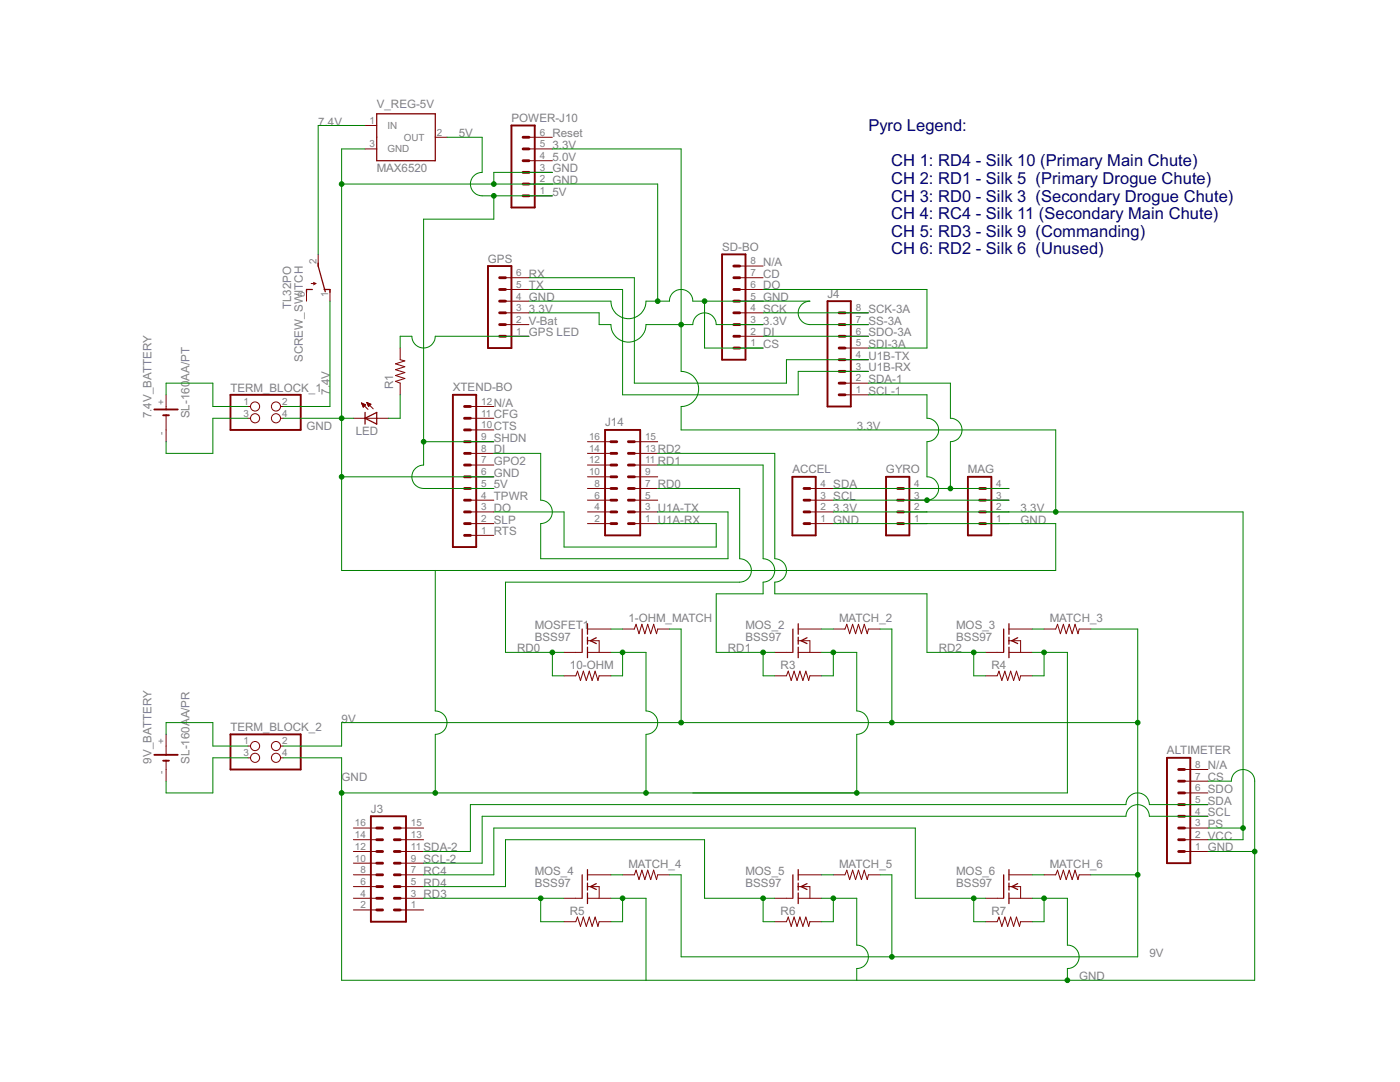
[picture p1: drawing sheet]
<svg xmlns="http://www.w3.org/2000/svg" width="279mm" height="216mm" viewBox="0 0 279 216" stroke-linecap="round" stroke-linejoin="round" font-family="sans-serif">
<g fill="none" stroke="#800000" stroke-width=".38">
<path d="M102.1 25h4.6v16.4h-4.6zM97.4 53.1h4.7v16.3h-4.7zM144.1 50.8h4.7v21h-4.7zM46 78.8h14v7h-14zM90.4 78.8h4.6v30.4h-4.6zM165.1 60.1h4.7v21h-4.7zM30.8 81.7h4.7M32.6 82.9h1.1M120.8 85.8h7v21h-7zM158.1 95.1h4.7v11.7h-4.7zM176.8 95.1h4.7v11.7h-4.7zM193.2 95.1h4.6v11.7h-4.6z"/>
<path d="M30.8 150.6h4.7M32.6 151.8h1.1M46 146.5h14v7h-14zM232.9 151.2h4.7v21h-4.7zM74 162.9h7v21h-7z"/>
</g>
<g fill="none" stroke="#800000" stroke-width=".2">
<path d="M72.9 29.7h2.3M72.9 25h2.3M86.9 27.4h2.3M105.6 39.1h4.6M105.6 36.7h4.6M105.6 34.4h4.6M105.6 32.1h4.6M105.6 29.7h4.6M105.6 27.4h4.6M61.2 57.8v2.3M62.1 56.6h.9M62.6 56.3l.4 .3"/>
<path d="M63 56.6l-.4 .2M63.5 50.8v2.3M65.8 57.8v2.3M100.9 57.8h4.7M100.9 55.4h4.7M147.6 57.8h4.7M147.6 55.4h4.7M147.6 53.1h4.7M33.1 78.8v2.9M79.9 69.4v2.4l.9 .2-1.9 .6 1.9 .6-1.9 .6 1.9 .5-1.9 .6 1.9 .6-1.9 .6 1 .4v2.3M100.9 67.1h4.7M100.9 64.8h4.7"/>
<path d="M100.9 62.4h4.7M100.9 60.1h4.7M147.6 67.1h4.7M147.6 64.8h4.7M147.6 62.4h4.7M147.6 60.1h4.7M147.6 69.4h4.7M168.6 67.1h4.7M168.6 64.8h4.7M168.6 62.4h4.7M168.6 69.4h4.7M168.6 78.8h4.7"/>
<path d="M168.6 76.5h4.7M168.6 74.1h4.7M168.6 71.8h4.7M33.1 82.9v5.2M49.5 83.5h.5M49.5 81.1h.5M56 83.5h.5M56 81.1h.5M70.5 83.5h7M72.2 80.4l1.2 1.3M72.2 80.4l.8 .4M72.2 80.4l.3 .8"/>
<path d="M72.2 80.5h.1M72.2 80.6h.3M72.3 80.7h.5M72.3 80.8h.7M72.3 80.9h.5M72.4 81h.3M72.5 81.1h.1M72.5 81.2h.1M73 80.8l-.5 .4M73.2 80.3l1.3 1.3M73.2 80.3l.8 .3-.4 .5M73.2 80.3l.4 .8"/>
<path d="M73.2 80.3h.1M73.3 80.5h.3M73.3 80.6h.5M73.4 80.7h.6M73.4 80.8h.5M73.5 80.9h.3M73.5 81h.2M73.6 81.1h.1M93.9 83.5h4.7M93.9 81.1h4.7M93.9 99.8h4.7M93.9 97.5h4.7"/>
<path d="M93.9 95.1h4.7M93.9 92.8h4.7M93.9 90.5h4.7M93.9 88.1h4.7M93.9 85.8h4.7M117.2 99.8h4.7M117.2 97.5h4.7M117.2 95.1h4.7M117.2 92.8h4.7M117.2 90.5h4.7M117.2 88.1h4.7M126.6 99.8h4.7"/>
<path d="M126.6 97.5h4.7M126.6 95.1h4.7M126.6 92.8h4.7M126.6 90.5h4.7M126.6 88.1h4.7M161.6 99.8h4.7M161.6 97.5h4.7M180.3 99.8h4.7M180.3 97.5h4.7M196.7 99.8h4.7M196.7 97.5h4.7M93.9 104.5h4.7"/>
<path d="M93.9 102.2h4.7M93.9 106.8h4.7M117.2 104.5h4.7M117.2 102.2h4.7M126.6 104.5h4.7M126.6 102.2h4.7M161.6 104.5h4.7M161.6 102.2h4.7M180.3 104.5h4.7M180.3 102.2h4.7M196.7 104.5h4.7M196.7 102.2h4.7"/>
<path d="M112.6 130.2h3.5M112.6 134.9h2.3l.4-1 .5 1.9 .6-1.9 .6 1.9 .6-1.9 .6 1.9 .6-1.9 .5 1.9 .3-.9h2.3M117.2 130.2h4.7M117.2 127.8h2.4v2.4M117.2 125.5h4.7M124.2 125.5h2.4l.3-.9 .6 1.8 .6-1.8 .6 1.8 .6-1.8 .6 1.8 .6-1.8 .5 1.8 .3-.9h2.3M154.6 130.2h3.6M154.6 134.9h2.4l.3-1 .6 1.9 .6-1.9 .6 1.9 .5-1.9 .6 1.9 .6-1.9 .6 1.9 .2-.9h2.4M159.3 130.2h4.7M159.3 127.8h2.3v2.4M159.3 125.5h4.7M166.3 125.5h2.3l.4-.9 .6 1.8 .6-1.8 .6 1.8 .5-1.8 .6 1.8 .6-1.8 .6 1.8 .2-.9h2.3"/>
<path d="M196.7 130.2h3.5M196.7 134.9h2.3l.4-1 .5 1.9 .6-1.9 .6 1.9 .6-1.9 .6 1.9 .6-1.9 .6 1.9 .2-.9h2.3M201.4 130.2h4.6M201.4 127.8h2.3v2.4M201.4 125.5h4.6M208.4 125.5h2.3l.4-.9 .5 1.8 .6-1.8 .6 1.8 .6-1.8 .6 1.8 .5-1.8 .6 1.8 .3-.9h2.3M33.1 146.5v4.1M33.1 151.8v4.1M49.5 148.9h.5M49.5 151.2h.5M56 148.9h.5M56 151.2h.5"/>
<path d="M236.4 158.2h4.7M236.4 155.9h4.7M236.4 153.5h4.7M70.5 169.9h4.7M70.5 167.6h4.7M70.5 165.2h4.7M70.5 179.2h4.7M70.5 176.9h4.7M70.5 174.6h4.7M70.5 172.2h4.7M79.9 169.9h4.6M79.9 167.6h4.6"/>
<path d="M79.9 165.2h4.6M79.9 179.2h4.6M79.9 176.9h4.6M79.9 174.6h4.6M79.9 172.2h4.6M112.6 179.2h3.5M117.2 176.9h2.4v2.3M117.2 179.2h4.7M117.2 174.6h4.7M124.2 174.6h2.4l.3-1 .6 1.9 .6-1.9 .6 1.9 .6-1.9 .6 1.9 .6-1.9 .5 1.9 .3-.9h2.3M154.6 179.2h3.6M159.3 176.9h2.3v2.3"/>
<path d="M159.3 179.2h4.7M159.3 174.6h4.7M166.3 174.6h2.3l.4-1 .6 1.9 .6-1.9 .6 1.9 .5-1.9 .6 1.9 .6-1.9 .6 1.9 .2-.9h2.3M196.7 179.2h3.5M201.4 176.9h2.3v2.3M201.4 179.2h4.6M201.4 174.6h4.6M208.4 174.6h2.3l.4-1 .5 1.9 .6-1.9 .6 1.9 .6-1.9 .6 1.9 .5-1.9 .6 1.9 .3-.9h2.3M236.4 169.9h4.7M236.4 167.6h4.7M236.4 165.2h4.7M236.4 162.9h4.7"/>
<path d="M236.4 160.5h4.7M70.5 181.6h4.7M79.9 181.6h4.6M112.6 183.9h2.3l.4-.9 .5 1.8 .6-1.8 .6 1.8 .6-1.8 .6 1.8 .6-1.8 .5 1.8 .3-.9h2.3M154.6 183.9h2.4l.3-.9 .6 1.8 .6-1.8 .6 1.8 .5-1.8 .6 1.8 .6-1.8 .6 1.8 .2-.9h2.4M196.7 183.9h2.3l.4-.9 .5 1.8 .6-1.8 .6 1.8 .6-1.8 .6 1.8 .6-1.8 .6 1.8 .2-.9h2.3"/>
<circle cx="50.9" cy="83.5" r=".91"/>
<circle cx="50.9" cy="81.1" r=".91"/>
<circle cx="55.1" cy="83.5" r=".91"/>
<circle cx="55.1" cy="81.1" r=".91"/>
<circle cx="50.9" cy="151.2" r=".91"/>
<circle cx="50.9" cy="148.9" r=".91"/>
<circle cx="55.1" cy="151.2" r=".91"/>
<circle cx="55.1" cy="148.9" r=".91"/>
</g>
<g fill="none" stroke="#800000" stroke-width=".25">
<path d="M75.2 22.7h11.7v9.4h-11.7zM62.3 57.8h-1.1v.5M63.5 52.5v.6l1.4 5.1M64.7 57.8h1.1v.5M72.9 83.5l2.3-1.2v2.3zM72.9 82.3v2.3M116.2 125.5v4.7M117.2 124.5v2.1M117.2 127.1v1.4M117.2 129.1v2.1M119 127.3l-1.2 .5 1.2 .6M158.2 125.5v4.7"/>
<path d="M159.3 124.5v2.1M159.3 127.1v1.4M159.3 129.1v2.1M161.1 127.3l-1.2 .5 1.2 .6M200.3 125.5v4.7M201.4 124.5v2.1M201.4 127.1v1.4M201.4 129.1v2.1M203.1 127.3l-1.2 .5 1.2 .6M116.2 174.6v4.6M117.2 173.5v2.1M117.2 176.2v1.4"/>
<path d="M117.2 178.2v2.1M119 176.3l-1.2 .6 1.2 .6M158.2 174.6v4.6M159.3 173.5v2.1M159.3 176.2v1.4M159.3 178.2v2.1M161.1 176.3l-1.2 .6 1.2 .6M200.3 174.6v4.6M201.4 173.5v2.1M201.4 176.2v1.4M201.4 178.2v2.1M203.1 176.3l-1.2 .6 1.2 .6"/>
</g>
<g fill="none" stroke="#800000" stroke-width=".57">
<path d="M104.4 34.4h1.2M104.4 36.7h1.2M104.4 39.1h1.2M104.4 29.7h1.2M104.4 32.1h1.2M104.4 27.4h1.2M99.7 57.8h1.2M99.7 55.4h1.2M146.5 57.8h1.1M146.5 55.4h1.1M146.5 53.1h1.1M99.7 62.4h1.2"/>
<path d="M99.7 64.8h1.2M99.7 67.1h1.2M99.7 60.1h1.2M146.5 62.4h1.1M146.5 64.8h1.1M146.5 67.1h1.1M146.5 60.1h1.1M146.5 69.4h1.1M167.5 62.4h1.1M167.5 64.8h1.1M167.5 67.1h1.1M167.5 69.4h1.1"/>
<path d="M167.5 74.1h1.1M167.5 76.5h1.1M167.5 78.8h1.1M167.5 71.8h1.1M92.7 99.8h1.2M92.7 95.1h1.2M92.7 97.5h1.2M92.7 88.1h1.2M92.7 90.5h1.2M92.7 92.8h1.2M92.7 85.8h1.2M92.7 81.1h1.2"/>
<path d="M92.7 83.5h1.2M121.9 99.8h1.2M121.9 95.1h1.2M121.9 97.5h1.2M121.9 88.1h1.2M121.9 90.5h1.2M121.9 92.8h1.2M125.4 99.8h1.2M125.4 95.1h1.2M125.4 97.5h1.2M125.4 88.1h1.2M125.4 90.5h1.2"/>
<path d="M125.4 92.8h1.2M160.5 99.8h1.1M160.5 97.5h1.1M179.2 99.8h1.1M179.2 97.5h1.1M195.5 99.8h1.2M195.5 97.5h1.2M92.7 102.2h1.2M92.7 104.5h1.2M92.7 106.8h1.2M121.9 102.2h1.2M121.9 104.5h1.2"/>
<path d="M125.4 102.2h1.2M125.4 104.5h1.2M160.5 102.2h1.1M160.5 104.5h1.1M179.2 102.2h1.1M179.2 104.5h1.1M195.5 102.2h1.2M195.5 104.5h1.2M235.2 153.5h1.2M235.2 155.9h1.2M235.2 158.2h1.2M75.2 165.2h1.1"/>
<path d="M75.2 167.6h1.1M75.2 169.9h1.1M75.2 176.9h1.1M75.2 179.2h1.1M75.2 172.2h1.1M75.2 174.6h1.1M78.7 165.2h1.2M78.7 167.6h1.2M78.7 169.9h1.2M78.7 176.9h1.2M78.7 179.2h1.2M78.7 172.2h1.2"/>
<path d="M78.7 174.6h1.2M235.2 165.2h1.2M235.2 167.6h1.2M235.2 169.9h1.2M235.2 160.5h1.2M235.2 162.9h1.2M75.2 181.6h1.1M78.7 181.6h1.2"/>
</g>
<g fill="none" stroke="#008000" stroke-width=".2">
<path d="M68.2 36.7h63.1v23.4M72.9 25h-9.4v25.8M72.9 29.7h-4.7v84.1h142.5v-9.3h-44.4M89.2 27.4h7v7a2.34 2.34 0 0 0-2.3 2.3 2.34 2.34 0 0 0 2.3 2.4h14M98.6 39.1v4.6h-14.1v49.1a2.34 2.34 0 0 0-2.3 2.3 2.34 2.34 0 0 0 2.3 2.4h14.1M110.2 29.7h25.7v44.4a3.5 3.5 0 0 1 3.5 3.5 3.5 3.5 0 0 1-3.5 3.5v4.7h74.8v16.4M110.2 34.4h-11.6v2.3M105.6 57.8h18.6v21h35.1v-4.7h14M105.6 55.4h21v21.1h30.4v-4.7h16.3M152.3 57.8h32.7v11.6h-11.7M33.1 78.8v-2.3h9.4v4.6h7M65.8 60.1v21h-9.3"/>
<path d="M79.9 78.8v4.7h-2.4M105.6 60.1h16.3a3.5 3.5 0 0 0 3.5 3.5 3.5 3.5 0 0 0 3.5-3.5h4.7a2.33 2.33 0 0 1 2.3-2.3 2.33 2.33 0 0 1 2.4 2.3h23.3a2.34 2.34 0 0 0-2.3 2.3 2.34 2.34 0 0 0 2.3 2.4h11.7M105.6 62.4h14v2.4h2.3a3.5 3.5 0 0 0 3.5 3.5 3.5 3.5 0 0 0 3.5-3.5h9.4a2.34 2.34 0 0 1 2.3-2.4 2.34 2.34 0 0 1 2.3 2.4h9.4M105.6 67.1h-18.7a2.34 2.34 0 0 1-2.4 2.3 2.34 2.34 0 0 1-2.3-2.3h-2.3v2.3M140.6 60.1v9.3h11.7M152.3 62.4h21M152.3 67.1h21M173.3 76.5h16.4v7a2.34 2.34 0 0 1 2.3 2.3 2.34 2.34 0 0 1-2.3 2.3v9.4M173.3 78.8h11.7v4.7a2.34 2.34 0 0 1 2.3 2.3 2.34 2.34 0 0 1-2.3 2.3v7a2.33 2.33 0 0 1 2.3 2.4 2.33 2.33 0 0 1-2.3 2.3M49.5 83.5h-7v7h-9.4v-2.4M56.5 83.5h14M68.2 95.1h30.4"/>
<path d="M84.5 88.1h14.1M98.6 90.5h9.3v9.3a2.34 2.34 0 0 1 2.3 2.3 2.34 2.34 0 0 1-2.3 2.4v7h37.4v-9.3h-14M131.3 97.5h16.3v14a2.34 2.34 0 0 1 2.3 2.3 2.34 2.34 0 0 1-2.3 2.4h-46.7v14h11.7M131.3 90.5h23.3v21a2.34 2.34 0 0 1 2.4 2.3 2.34 2.34 0 0 1-2.4 2.4v2.3h30.4v11.7h11.7M131.3 92.8h21v18.7a2.34 2.34 0 0 1 2.3 2.3 2.34 2.34 0 0 1-2.3 2.4v2.3h-9.4v11.7h11.7M166.3 97.5h35.1M166.3 99.8h35.1M86.9 113.8v28.1a2.34 2.34 0 0 1 2.3 2.3 2.34 2.34 0 0 1-2.3 2.3v11.7M98.6 102.2h14v7h30.3v-4.7h-11.6M166.3 102.2h81.8v65.4h-7M110.2 130.2v4.7h2.4M121.9 130.2h7v11.7a2.34 2.34 0 0 1 2.4 2.3 2.34 2.34 0 0 1-2.4 2.3v11.7"/>
<path d="M121.9 125.5h2.3M124.2 130.2v4.7h-2.3M133.6 125.5h2.3v18.7M152.3 130.2v4.7h2.3M164 130.2h7v11.7a2.34 2.34 0 0 1 2.3 2.3 2.34 2.34 0 0 1-2.3 2.3v11.7M164 125.5h2.3M166.3 130.2v4.7h-2.3M175.6 125.5h2.4v18.7M194.3 130.2v4.7h2.4M206 130.2h7v28h-144.8M206 125.5h2.4M208.4 130.2v4.7h-2.4"/>
<path d="M217.7 125.5h9.4v65.4h-91.2v-16.3h-2.3M33.1 146.5v-2.3h9.4v4.7h7M49.5 151.2h-7v7h-9.4v-2.3M56.5 151.2h11.7v44.4h182.2v-39.7a2.33 2.33 0 0 0-2.3-2.4 2.33 2.33 0 0 0-2.4 2.4h-4.6M227.1 144.2h-158.9v4.7h-11.7M84.5 174.6h14.1v-9.4h84.1v14h14M84.5 179.2h28.1M84.5 176.9h16.4v-9.3h39.7v11.6h14M107.9 179.2v4.7h4.7M121.9 179.2h7v16.4M121.9 174.6h2.3M124.2 179.2v4.7h-2.3"/>
<path d="M152.3 179.2v4.7h2.3M164 179.2h7v9.4a2.33 2.33 0 0 1 2.3 2.3 2.33 2.33 0 0 1-2.3 2.4v2.3M164 174.6h2.3M166.3 179.2v4.7h-2.3M175.6 174.6h2.4v16.3M194.3 179.2v4.7h2.4M206 179.2h7v9.4a2.33 2.33 0 0 1 2.4 2.3 2.33 2.33 0 0 1-2.4 2.4v2.3M206 174.6h2.4M208.4 179.2v4.7h-2.4M217.7 174.6h9.4M241.1 162.9h-11.7a2.34 2.34 0 0 0-2.4-2.4 2.34 2.34 0 0 0-2.3 2.4h-128.5v9.3h-11.7M241.1 160.5h-11.7a2.34 2.34 0 0 0-2.4-2.3 2.34 2.34 0 0 0-2.3 2.3h-130.8v9.4h-9.4"/>
<path d="M241.1 169.9h9.3M241.1 165.2h7"/>
</g>
<g fill="#008000" stroke="#008000" stroke-width=".2">
<circle cx="68.2" cy="83.5" r=".47"/>
<circle cx="68.2" cy="36.7" r=".47"/>
<circle cx="98.6" cy="36.7" r=".47"/>
<circle cx="68.2" cy="95.1" r=".47"/>
<circle cx="166.3" cy="130.2" r=".47"/>
<circle cx="171" cy="158.2" r=".47"/>
<circle cx="208.4" cy="130.2" r=".47"/>
<circle cx="124.2" cy="130.2" r=".47"/>
<circle cx="86.9" cy="158.2" r=".47"/>
<circle cx="128.9" cy="158.2" r=".47"/>
<circle cx="68.2" cy="158.2" r=".47"/>
<circle cx="208.4" cy="179.2" r=".47"/>
<circle cx="166.3" cy="179.2" r=".47"/>
<circle cx="124.2" cy="179.2" r=".47"/>
<circle cx="213" cy="195.6" r=".47"/>
<circle cx="250.4" cy="169.9" r=".47"/>
<circle cx="131.3" cy="60.1" r=".47"/>
<circle cx="140.6" cy="60.1" r=".47"/>
<circle cx="210.7" cy="102.2" r=".47"/>
<circle cx="248.1" cy="165.2" r=".47"/>
<circle cx="135.9" cy="64.8" r=".47"/>
<circle cx="189.7" cy="97.5" r=".47"/>
<circle cx="185" cy="99.8" r=".47"/>
<circle cx="110.2" cy="130.2" r=".47"/>
<circle cx="194.3" cy="130.2" r=".47"/>
<circle cx="178" cy="144.2" r=".47"/>
<circle cx="135.9" cy="144.2" r=".47"/>
<circle cx="178" cy="190.9" r=".47"/>
<circle cx="227.1" cy="174.6" r=".47"/>
<circle cx="227.1" cy="144.2" r=".47"/>
<circle cx="152.3" cy="130.2" r=".47"/>
<circle cx="194.3" cy="179.2" r=".47"/>
<circle cx="152.3" cy="179.2" r=".47"/>
<circle cx="107.9" cy="179.2" r=".47"/>
<circle cx="84.5" cy="88.1" r=".47"/>
<circle cx="98.6" cy="39.1" r=".47"/>
</g>
<g font-size="3.7" fill="#000080">
<text x="173.3" y="26.2">Pyro Legend:</text>
<text x="177.9" y="33.2">CH 1: RD4 - Silk 10 (Primary Main Chute)</text>
<text x="177.9" y="36.7">CH 2: RD1 - Silk 5 (Primary Drogue Chute)</text>
<text x="177.9" y="40.2">CH 3: RD0 - Silk 3 (Secondary Drogue Chute)</text>
<text x="177.9" y="43.7">CH 4: RC4 - Silk 11 (Secondary Main Chute)</text>
<text x="177.9" y="47.2">CH 5: RD3 - Silk 9 (Commanding)</text>
<text x="177.9" y="50.7">CH 6: RD2 - Silk 6 (Unused)</text>
</g>
<g font-size="2.6" fill="#808080">
<text x="75.2" y="21.5">V_REG-5V</text>
<text x="63.5" y="25">7.4V</text>
<text x="91.5" y="27.4">5V</text>
<text x="102.1" y="24.3">POWER-J10</text>
<text x="110.2" y="27.4">Reset</text>
<text x="110.2" y="29.7">3.3V</text>
<text x="75.2" y="34.4">MAX6520</text>
<text x="110.2" y="32.1">5.0V</text>
<text x="110.2" y="34.4">GND</text>
<text x="110.2" y="36.7">GND</text>
<text x="110.2" y="39.1">5V</text>
<text x="97.4" y="52.4">GPS</text>
<text x="144.1" y="50">SD-BO</text>
<text x="152.3" y="53.1">N/A</text>
<text x="105.6" y="55.4">RX</text>
<text x="105.6" y="57.8">TX</text>
<text x="152.3" y="55.4">CD</text>
<text x="152.3" y="57.8">DO</text>
<text x="165.1" y="59.4">J4</text>
<text x="58.1" y="61.7" transform="rotate(-90 58.1 61.7)">TL32PO</text>
<text x="105.6" y="64.8">V-Bat</text>
<text x="105.6" y="60.1">GND</text>
<text x="105.6" y="62.4">3.3V</text>
<text x="152.3" y="62.4">SCK</text>
<text x="152.3" y="60.1">GND</text>
<text x="152.3" y="64.8">3.3V</text>
<text x="173.3" y="64.8">SS-3A</text>
<text x="173.3" y="62.4">SCK-3A</text>
<text x="105.6" y="67.1">GPS LED</text>
<text x="152.3" y="67.1">DI</text>
<text x="152.3" y="69.4">CS</text>
<text x="173.3" y="67.1">SDO-3A</text>
<text x="173.3" y="69.4">SDI-3A</text>
<text x="173.3" y="71.8">U1B-TX</text>
<text x="37.8" y="76" transform="rotate(-90 37.8 76)">A /PT</text>
<text x="60.5" y="72.2" transform="rotate(-90 60.5 72.2)">SCREW_SWITCH</text>
<text x="78.5" y="77.6" transform="rotate(-90 78.5 77.6)">R1</text>
<text x="173.3" y="74.1">U1B-RX</text>
<text x="173.3" y="76.4">SDA-1</text>
<text x="30.2" y="83.5" transform="rotate(-90 30.2 83.5)">7.4V_BATTERY</text>
<text x="37.8" y="83.5" transform="rotate(-90 37.8 83.5)">SL-160</text>
<text x="46" y="78.2">TERM_BLOCK_1</text>
<text x="65.8" y="78.8" transform="rotate(-90 65.8 78.8)">7.4V</text>
<text x="90.4" y="78.1">XTEND-BO</text>
<text x="98.6" y="81.1">N/A</text>
<text x="98.6" y="83.5">CFG</text>
<text x="173.3" y="78.8">SCL-1</text>
<text x="61.2" y="85.8">GND</text>
<text x="71" y="86.7">LED</text>
<text x="98.6" y="88.1">SHDN</text>
<text x="98.6" y="85.8">CTS</text>
<text x="120.7" y="85.1">J14</text>
<text x="171" y="85.8">3.3V</text>
<text x="98.6" y="90.5">DI</text>
<text x="98.6" y="92.8">GPO2</text>
<text x="98.6" y="95.1">GND</text>
<text x="131.3" y="90.5">RD2</text>
<text x="131.3" y="92.8">RD1</text>
<text x="158.1" y="94.4">ACCEL</text>
<text x="176.8" y="94.4">GYRO</text>
<text x="193.2" y="94.4">MAG</text>
<text x="98.6" y="99.8">TPWR</text>
<text x="98.6" y="97.5">5V</text>
<text x="131.3" y="97.5">RD0</text>
<text x="166.3" y="99.8">SCL</text>
<text x="166.3" y="97.5">SDA</text>
<text x="98.6" y="102.1">DO</text>
<text x="98.6" y="104.5">SLP</text>
<text x="98.6" y="106.8">RTS</text>
<text x="131.3" y="104.5">U1A-RX</text>
<text x="131.3" y="102.1">U1A-TX</text>
<text x="166.3" y="104.5">GND</text>
<text x="166.3" y="102.1">3.3V</text>
<text x="203.7" y="104.5">GND</text>
<text x="203.7" y="102.1">3.3V</text>
<text x="106.7" y="125.5">MOSFET1</text>
<text x="125.4" y="124.1">1-OHM_MATCH</text>
<text x="148.8" y="125.5">MOS_2</text>
<text x="167.5" y="124.1">MATCH_2</text>
<text x="190.8" y="125.5">MOS_3</text>
<text x="209.5" y="124.1">MATCH_3</text>
<text x="103.2" y="130.2">RD0</text>
<text x="106.7" y="127.8">BSS97</text>
<text x="145.3" y="130.2">RD1</text>
<text x="148.8" y="127.8">BSS97</text>
<text x="187.3" y="130.2">RD2</text>
<text x="190.8" y="127.8">BSS97</text>
<text x="113.7" y="133.5">10-OHM</text>
<text x="155.8" y="133.5">R3</text>
<text x="197.8" y="133.5">R4</text>
<text x="46" y="145.9">TERM_BLOCK_2</text>
<text x="68.2" y="144.2">9V</text>
<text x="30.2" y="152.4" transform="rotate(-90 30.2 152.4)">9V_BATTERY</text>
<text x="37.8" y="152.4" transform="rotate(-90 37.8 152.4)">SL-160A /PR</text>
<text x="68.2" y="155.9">GND</text>
<text x="232.9" y="150.5">ALTIMETER</text>
<text x="241.1" y="153.5">N/A</text>
<text x="241.1" y="155.9">CS</text>
<text x="241.1" y="160.6">SDA</text>
<text x="241.1" y="158.2">SDO</text>
<text x="74" y="162.2">J3</text>
<text x="241.1" y="162.9">SCL</text>
<text x="241.1" y="167.6">VCC</text>
<text x="241.1" y="165.2">PS</text>
<text x="84.5" y="172.2">SCL-2</text>
<text x="84.5" y="169.9">SDA-2</text>
<text x="125.4" y="173.2">MATCH_4</text>
<text x="167.5" y="173.2">MATCH_5</text>
<text x="209.5" y="173.2">MATCH_6</text>
<text x="241.1" y="169.9">GND</text>
<text x="84.5" y="174.6">RC4</text>
<text x="84.5" y="176.9">RD4</text>
<text x="84.5" y="179.2">RD3</text>
<text x="106.7" y="176.9">BSS97</text>
<text x="106.7" y="174.6">MOS_4</text>
<text x="148.8" y="176.9">BSS97</text>
<text x="148.8" y="174.6">MOS_5</text>
<text x="190.8" y="176.9">BSS97</text>
<text x="190.8" y="174.6">MOS_6</text>
<text x="113.7" y="182.5">R5</text>
<text x="155.8" y="182.5">R6</text>
<text x="197.8" y="182.5">R7</text>
<text x="229.4" y="190.9">9V</text>
<text x="215.4" y="195.6">GND</text>
</g>
<g font-size="2.2" fill="#808080">
<text x="73.8" y="24.7">1</text>
<text x="73.8" y="29.4">3</text>
<text x="77.3" y="25.8">IN</text>
<text x="80.6" y="28.1">OUT</text>
<text x="87.2" y="27.1">2</text>
<text x="107.7" y="29.4">5</text>
<text x="107.7" y="27.1">6</text>
<text x="77.3" y="30.4">GND</text>
<text x="107.7" y="34.1">3</text>
<text x="107.7" y="31.7">4</text>
<text x="107.7" y="38.7">1</text>
<text x="107.7" y="36.4">2</text>
<text x="63.2" y="52.8" transform="rotate(-90 63.2 52.8)">2</text>
<text x="149.8" y="52.8">8</text>
<text x="60.8" y="59.2" transform="rotate(-90 60.8 59.2)">3</text>
<text x="65.5" y="59.2" transform="rotate(-90 65.5 59.2)">1</text>
<text x="103" y="59.8">4</text>
<text x="103" y="57.4">5</text>
<text x="103" y="55.1">6</text>
<text x="149.8" y="59.8">5</text>
<text x="149.8" y="57.4">6</text>
<text x="149.8" y="55.1">7</text>
<text x="103" y="64.4">2</text>
<text x="103" y="62.1">3</text>
<text x="149.8" y="64.4">3</text>
<text x="149.8" y="62.1">4</text>
<text x="170.8" y="64.4">7</text>
<text x="170.8" y="62.1">8</text>
<text x="103" y="66.8">1</text>
<text x="149.8" y="69.1">1</text>
<text x="149.8" y="66.8">2</text>
<text x="170.8" y="71.4">4</text>
<text x="170.8" y="69.1">5</text>
<text x="170.8" y="66.8">6</text>
<text x="170.8" y="76.1">2</text>
<text x="170.8" y="73.8">3</text>
<text x="32.8" y="80.8" transform="rotate(-90 32.8 80.8)">+</text>
<text x="48.6" y="80.8">1</text>
<text x="48.6" y="83.1">3</text>
<text x="56.3" y="80.8">2</text>
<text x="56.3" y="83.1">4</text>
<text x="96" y="83.1">11</text>
<text x="96" y="80.8">12</text>
<text x="170.8" y="78.5">1</text>
<text x="32.8" y="86.8" transform="rotate(-90 32.8 86.8)">-</text>
<text x="96" y="87.8">9</text>
<text x="96" y="85.5">10</text>
<text x="117.6" y="87.8">16</text>
<text x="128.7" y="87.8">15</text>
<text x="96" y="94.8">6</text>
<text x="96" y="92.5">7</text>
<text x="96" y="90.1">8</text>
<text x="117.6" y="94.8">10</text>
<text x="117.6" y="92.5">12</text>
<text x="117.6" y="90.1">14</text>
<text x="128.7" y="94.8">9</text>
<text x="128.7" y="92.5">11</text>
<text x="128.7" y="90.1">13</text>
<text x="96" y="101.8">3</text>
<text x="96" y="99.5">4</text>
<text x="96" y="97.1">5</text>
<text x="118.7" y="101.8">4</text>
<text x="118.7" y="99.5">6</text>
<text x="118.7" y="97.1">8</text>
<text x="128.7" y="101.8">3</text>
<text x="128.7" y="99.5">5</text>
<text x="128.7" y="97.1">7</text>
<text x="163.8" y="101.8">2</text>
<text x="163.8" y="99.5">3</text>
<text x="163.8" y="97.1">4</text>
<text x="182.5" y="101.8">2</text>
<text x="182.5" y="99.5">3</text>
<text x="182.5" y="97.1">4</text>
<text x="198.8" y="101.8">2</text>
<text x="198.8" y="99.5">3</text>
<text x="198.8" y="97.1">4</text>
<text x="96" y="106.5">1</text>
<text x="96" y="104.2">2</text>
<text x="118.7" y="104.2">2</text>
<text x="128.7" y="104.2">1</text>
<text x="163.8" y="104.2">1</text>
<text x="182.5" y="104.2">1</text>
<text x="198.8" y="104.2">1</text>
<text x="32.8" y="148.5" transform="rotate(-90 32.8 148.5)">+</text>
<text x="48.6" y="148.5">1</text>
<text x="56.3" y="148.5">2</text>
<text x="32.8" y="154.5" transform="rotate(-90 32.8 154.5)">-</text>
<text x="48.6" y="150.9">3</text>
<text x="56.3" y="150.9">4</text>
<text x="238.5" y="155.6">7</text>
<text x="238.5" y="153.2">8</text>
<text x="238.5" y="160.2">5</text>
<text x="238.5" y="157.9">6</text>
<text x="70.8" y="167.2">14</text>
<text x="70.8" y="164.9">16</text>
<text x="82" y="167.2">13</text>
<text x="82" y="164.9">15</text>
<text x="238.5" y="167.2">2</text>
<text x="238.5" y="164.9">3</text>
<text x="238.5" y="162.6">4</text>
<text x="70.8" y="171.9">10</text>
<text x="70.8" y="169.6">12</text>
<text x="82" y="171.9">9</text>
<text x="82" y="169.6">11</text>
<text x="238.5" y="169.6">1</text>
<text x="71.9" y="178.9">4</text>
<text x="71.9" y="176.6">6</text>
<text x="71.9" y="174.2">8</text>
<text x="82" y="178.9">3</text>
<text x="82" y="176.6">5</text>
<text x="82" y="174.2">7</text>
<text x="71.9" y="181.3">2</text>
<text x="82" y="181.3">1</text>
</g>
</svg>
